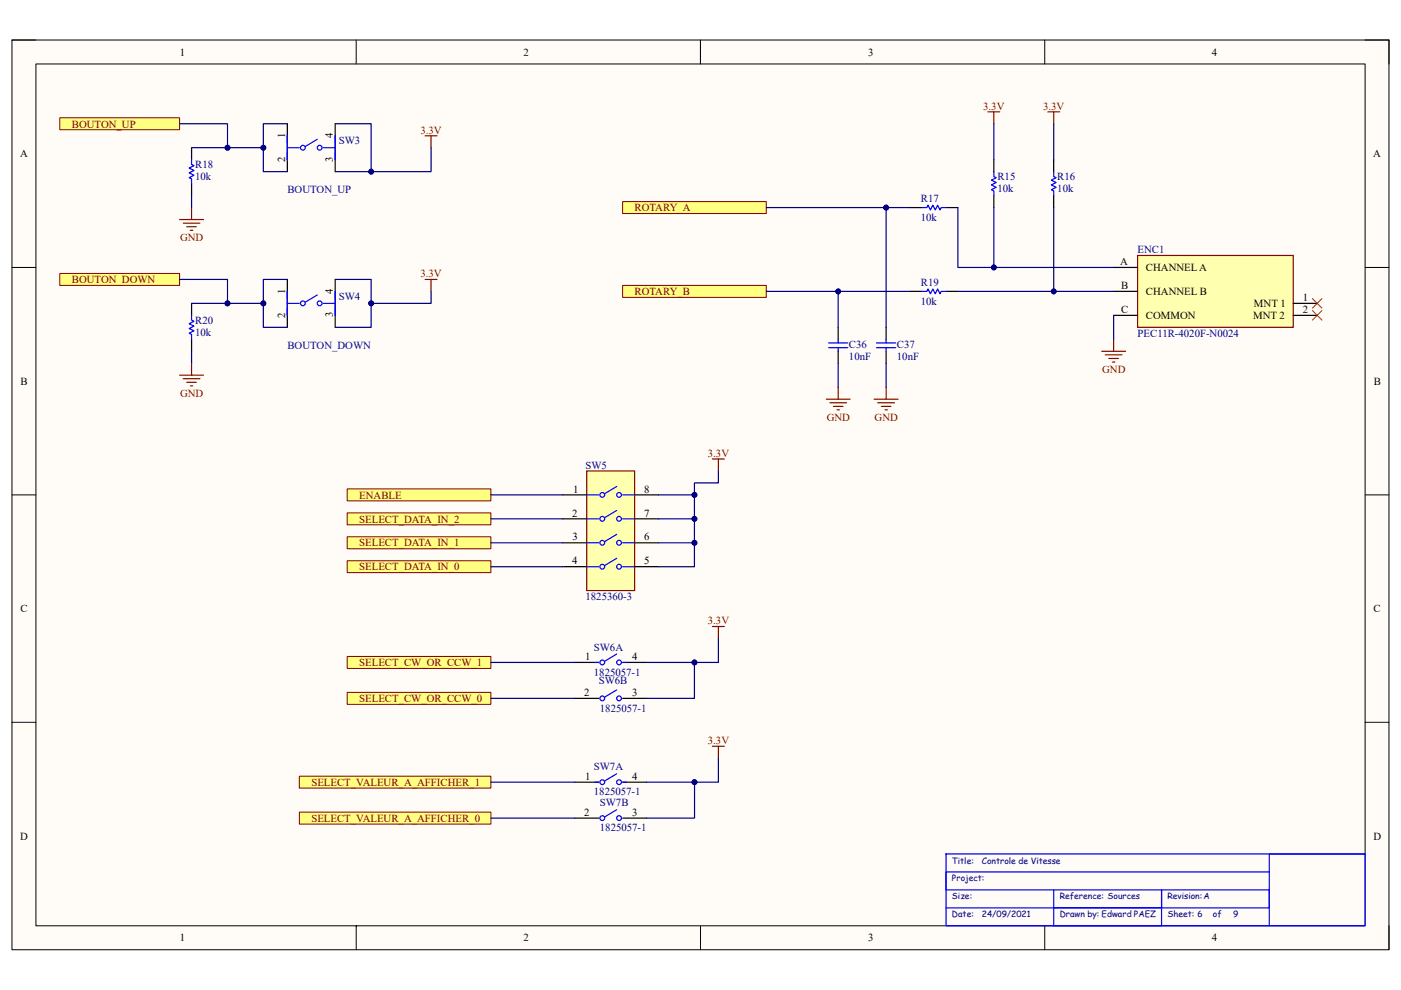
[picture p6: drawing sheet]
<svg xmlns="http://www.w3.org/2000/svg" width="297mm" height="210mm" viewBox="0 0 297 210" stroke-linecap="round" stroke-linejoin="round" font-family="sans-serif">
<path d="M2.5 8.5h292v192.9h-292z" fill="#fffcf8"/>
<path d="M2.5 8.5h292v192.9h-292z" fill="none" stroke="#000" stroke-width=".21"/>
<path d="M7.6 13.6h281.8v182.8h-281.8z" fill="#fffcf8"/>
<g fill="none" stroke="#000" stroke-width=".21">
<path d="M2.5 8.5h5.1M7.6 13.6h281.8v182.8h-281.8zM75.5 8.5v5.1M148.5 8.5v5.1M221.5 8.5v5.1M289.4 8.5h5.1v5.1M2.5 56.7h5.1M289.4 56.7h5.1M2.5 105h5.1M289.4 105h5.1M2.5 153.2h5.1M289.4 153.2h5.1"/>
<path d="M75.5 196.4v5M148.5 196.4v5M221.5 196.4v5M294.5 196.4v5"/>
</g>
<g fill="none" stroke="#00f" stroke-width=".25">
<path d="M60.9 28.8v5.1M60.9 31.3h2.6M67.3 29.5l-2.6 1.6M68.5 31.3h2.6M71.1 28.8v5.1M60.9 64.3h2.6M60.9 61.8v5.1M67.3 62.6l-2.6 1.5M68.5 64.3h2.6M71.1 61.8v5.1M200.6 181.1h88.8v15.3h-88.8zM223.4 188.7v3.9h22.9v-3.9v7.7h-22.9v-3.8"/>
<path d="M269.1 184.9h-68.5v3.8h68.5v3.9h-68.5M289.4 181.1h-20.3v15.3"/>
<circle cx="64.2" cy="31.3" r=".51"/>
<circle cx="67.8" cy="31.3" r=".51"/>
<circle cx="64.2" cy="64.3" r=".51"/>
<circle cx="67.8" cy="64.3" r=".51"/>
</g>
<path d="M60.9 26.2v10.2M71.1 26.2v10.2M60.9 59.3v10.1M71.1 59.3v10.1" fill="none" stroke="#000" stroke-width=".25"/>
<path d="M241.2 54.2h33v15.2h-33z" fill="#ffffb0"/>
<path d="M209.4 23.7h2.6M210.7 23.7v2.6M222.1 23.7h2.6M223.4 23.7v2.6M241.2 54.2h33v15.2h-33z" fill="none" stroke="#800000" stroke-width=".25"/>
<g fill="none" stroke="#000" stroke-width=".25">
<path d="M210.7 33.9v2.5M223.4 33.9v2.5M193 44h2.5M200.6 44h2.5M210.7 41.5v2.5M223.4 41.5v2.5M236.1 56.7h5.1M40.6 64.3v2.6M40.6 71.9v2.6M177.7 69.4v2.6M177.7 74.5v2.5M187.9 69.4v2.6"/>
<path d="M187.9 74.5v2.5M193 61.8h2.5M200.6 61.8h2.5M236.1 66.9h5.1M236.1 61.8h5.1M274.2 64.3h5.1M274.2 66.9h5.1"/>
</g>
<path d="M278.3 63.3l2 2.1M278.3 65.9l2 2M280.3 63.3l-2 2.1M280.3 65.9l-2 2" fill="none" stroke="#f00" stroke-width=".21"/>
<path d="M40.6 31.3v2.6M40.6 38.9v2.6" fill="none" stroke="#000" stroke-width=".26"/>
<path d="M40.6 33.9v1l.5 .2-1 .5 1 .6-1 .5 1 .5-1 .5 .5 .2v1" fill="none" stroke="#00f" stroke-width=".26"/>
<g fill="none" stroke="#00f" stroke-width=".25">
<path d="M210.7 36.4v1l.5 .3-1 .5 1 .5-1 .5 1 .5-1 .5 .5 .3v1M223.4 36.4v1l.5 .3-1 .5 1 .5-1 .5 1 .5-1 .5 .5 .3v1M195.5 44h1l.3-.5 .5 1 .5-1 .5 1 .5-1 .5 1 .3-.5h1M40.6 66.9v1l.5 .3-1 .5 1 .5-1 .5 1 .5-1 .5 .5 .2v1M175.7 73.7h4M175.7 72.7h4M177.7 72v.7M177.7 73.7v.8M185.8 72.7h4.1M185.8 73.7h4.1M187.9 72v.7M187.9 73.7v.8"/>
<path d="M195.5 61.8h1l.3-.5 .5 1 .5-1 .5 1 .5-1 .5 1 .3-.5h1"/>
</g>
<path d="M12.7 25h25.4v2.5h-25.4z" fill="#ffff80"/>
<path d="M12.7 25h25.4v2.5h-25.4z" fill="none" stroke="#800000" stroke-width=".21"/>
<path d="M12.7 58h25.4v2.5h-25.4z" fill="#ffff80"/>
<path d="M12.7 58h25.4v2.5h-25.4z" fill="none" stroke="#800000" stroke-width=".21"/>
<path d="M90.1 28.8h2.6M91.4 28.8v2.5M90.1 59.3h2.6M91.4 59.3v2.5" fill="none" stroke="#800000" stroke-width=".25"/>
<path d="M132 42.8h30.5v2.5h-30.5z" fill="#ffff80"/>
<path d="M132 42.8h30.5v2.5h-30.5z" fill="none" stroke="#800000" stroke-width=".21"/>
<path d="M132 60.5h30.5v2.6h-30.5z" fill="#ffff80"/>
<path d="M132 60.5h30.5v2.6h-30.5z" fill="none" stroke="#800000" stroke-width=".21"/>
<g fill="none" stroke="#800000" stroke-width=".25">
<path d="M38.1 46.6h5.1M38.8 47.3h3.6M39.6 48.1h2M40.4 48.9h.5M40.6 44v2.6M38.1 79.6h5.1M40.6 77v2.6M233.6 74.5h5.1M234.3 75.3h3.6M235.1 76h2M235.9 76.8h.5M236.1 72v2.5"/>
<path d="M38.8 80.3h3.6M39.6 81.1h2M40.4 81.9h.5M175.2 84.7h5.1M175.9 85.4h3.6M176.7 86.2h2M177.5 86.9h.5M177.7 82.1v2.6M185.3 84.7h5.1M186.1 85.4h3.5M186.9 86.2h2M187.6 86.9h.5"/>
<path d="M187.9 82.1v2.6"/>
</g>
<path d="M124.4 99.9h10.2v25.4h-10.2z" fill="#ffffb0"/>
<path d="M124.4 99.9h10.2v25.4h-10.2z" fill="none" stroke="#800000" stroke-width=".25"/>
<g fill="none" stroke="#00f" stroke-width=".25">
<path d="M124.4 105h2.5M124.4 110h2.5M124.4 115.1h2.5M130.7 103.2l-2.5 1.5M130.7 108.3l-2.5 1.5M130.7 113.3l-2.5 1.6M130.7 118.4l-2.5 1.6M132 105h2.6M132 110h2.6M132 115.1h2.6M124.4 120.2h2.5M130.7 138.7l-2.5 1.6"/>
<path d="M132 120.2h2.6M126.2 140.5h.7M130.7 146.3l-2.5 1.6M132 140.5h.8M126.2 165.9h.7M130.7 164.1l-2.5 1.6M130.7 171.7l-2.5 1.6M132 165.9h.8"/>
<circle cx="127.7" cy="105" r=".51"/>
<circle cx="127.7" cy="110" r=".51"/>
<circle cx="127.7" cy="115.1" r=".51"/>
<circle cx="131.2" cy="105" r=".51"/>
<circle cx="131.3" cy="115.1" r=".51"/>
<circle cx="131.3" cy="110" r=".51"/>
<circle cx="127.7" cy="120.2" r=".51"/>
<circle cx="131.3" cy="120.2" r=".51"/>
<circle cx="127.7" cy="148.1" r=".51"/>
<circle cx="127.7" cy="140.5" r=".51"/>
<circle cx="131.2" cy="140.5" r=".51"/>
<circle cx="131.2" cy="148.1" r=".51"/>
<circle cx="127.7" cy="173.5" r=".51"/>
<circle cx="127.7" cy="165.9" r=".51"/>
<circle cx="131.3" cy="165.9" r=".51"/>
<circle cx="131.3" cy="173.5" r=".51"/>
</g>
<g fill="none" stroke="#000" stroke-width=".25">
<path d="M119.3 105h5.1M119.3 110h5.1M119.3 115.1h5.1M134.6 105h5M134.6 110h5M134.6 115.1h5M119.3 120.2h5.1M134.6 120.2h5M121.9 140.5h5M121.9 148.1h5M132 140.5h5.1M132 148.1h5.1"/>
<path d="M121.9 165.9h5M121.9 173.5h5M132 165.9h5.1M132 173.5h5.1"/>
</g>
<path d="M40.6 41.5v2.5M40.6 64.3h15.2v5.1h5.1M40.6 74.5v2.5" fill="none" stroke="#000080" stroke-width=".25"/>
<circle cx="55.8" cy="64.3" r=".51" fill="#000080"/>
<circle cx="55.8" cy="64.3" r=".51" fill="none" stroke="#000080" stroke-width=".21"/>
<circle cx="48.2" cy="64.3" r=".51" fill="#000080"/>
<circle cx="48.2" cy="64.3" r=".51" fill="none" stroke="#000080" stroke-width=".21"/>
<path d="M60.9 59.3h-5.1v5" fill="none" stroke="#000080" stroke-width=".25"/>
<circle cx="55.8" cy="64.3" r=".51" fill="#000080"/>
<circle cx="55.8" cy="64.3" r=".51" fill="none" stroke="#000080" stroke-width=".21"/>
<path d="M71.1 59.3h7.6v10.1h-7.6" fill="none" stroke="#000080" stroke-width=".25"/>
<circle cx="78.7" cy="64.3" r=".51" fill="#000080"/>
<circle cx="78.7" cy="64.3" r=".51" fill="none" stroke="#000080" stroke-width=".21"/>
<path d="M91.4 61.8v2.5h-12.7" fill="none" stroke="#000080" stroke-width=".25"/>
<circle cx="78.7" cy="64.3" r=".51" fill="#000080"/>
<circle cx="78.7" cy="64.3" r=".51" fill="none" stroke="#000080" stroke-width=".21"/>
<path d="M71.1 26.2h7.6v10.2h-7.6" fill="none" stroke="#000080" stroke-width=".25"/>
<circle cx="78.7" cy="36.4" r=".51" fill="#000080"/>
<circle cx="78.7" cy="36.4" r=".51" fill="none" stroke="#000080" stroke-width=".21"/>
<path d="M91.4 31.3v5.1h-12.7" fill="none" stroke="#000080" stroke-width=".25"/>
<circle cx="78.7" cy="36.4" r=".51" fill="#000080"/>
<circle cx="78.7" cy="36.4" r=".51" fill="none" stroke="#000080" stroke-width=".21"/>
<path d="M40.6 31.3h15.2v5.1h5.1" fill="none" stroke="#000080" stroke-width=".25"/>
<circle cx="55.8" cy="31.3" r=".51" fill="#000080"/>
<circle cx="55.8" cy="31.3" r=".51" fill="none" stroke="#000080" stroke-width=".21"/>
<circle cx="48.2" cy="31.3" r=".51" fill="#000080"/>
<circle cx="48.2" cy="31.3" r=".51" fill="none" stroke="#000080" stroke-width=".21"/>
<path d="M60.9 26.2h-5.1v5.1" fill="none" stroke="#000080" stroke-width=".25"/>
<circle cx="55.8" cy="31.3" r=".51" fill="#000080"/>
<circle cx="55.8" cy="31.3" r=".51" fill="none" stroke="#000080" stroke-width=".21"/>
<path d="M177.7 77v5.1M187.9 77v5.1M203.1 61.8h33" fill="none" stroke="#000080" stroke-width=".25"/>
<circle cx="223.4" cy="61.8" r=".51" fill="#000080"/>
<circle cx="223.4" cy="61.8" r=".51" fill="none" stroke="#000080" stroke-width=".21"/>
<path d="M203.1 44v12.7h33" fill="none" stroke="#000080" stroke-width=".25"/>
<circle cx="210.7" cy="56.7" r=".51" fill="#000080"/>
<circle cx="210.7" cy="56.7" r=".51" fill="none" stroke="#000080" stroke-width=".21"/>
<path d="M210.7 44v12.7M236.1 66.9v5.1" fill="none" stroke="#000080" stroke-width=".25"/>
<circle cx="210.7" cy="56.7" r=".51" fill="#000080"/>
<circle cx="210.7" cy="56.7" r=".51" fill="none" stroke="#000080" stroke-width=".21"/>
<path d="M223.4 44v17.8" fill="none" stroke="#000080" stroke-width=".25"/>
<circle cx="223.4" cy="61.8" r=".51" fill="#000080"/>
<circle cx="223.4" cy="61.8" r=".51" fill="none" stroke="#000080" stroke-width=".21"/>
<path d="M210.7 26.3v7.6M223.4 26.3v7.6M162.5 61.8h30.5" fill="none" stroke="#000080" stroke-width=".25"/>
<circle cx="177.7" cy="61.8" r=".51" fill="#000080"/>
<circle cx="177.7" cy="61.8" r=".51" fill="none" stroke="#000080" stroke-width=".21"/>
<path d="M162.5 44h30.5" fill="none" stroke="#000080" stroke-width=".25"/>
<circle cx="187.9" cy="44" r=".51" fill="#000080"/>
<circle cx="187.9" cy="44" r=".51" fill="none" stroke="#000080" stroke-width=".21"/>
<path d="M177.7 61.8v7.6" fill="none" stroke="#000080" stroke-width=".25"/>
<circle cx="177.7" cy="61.8" r=".51" fill="#000080"/>
<circle cx="177.7" cy="61.8" r=".51" fill="none" stroke="#000080" stroke-width=".21"/>
<path d="M187.9 44v25.4" fill="none" stroke="#000080" stroke-width=".25"/>
<circle cx="187.9" cy="44" r=".51" fill="#000080"/>
<circle cx="187.9" cy="44" r=".51" fill="none" stroke="#000080" stroke-width=".21"/>
<path d="M38.1 26.2h10.1v5.1" fill="none" stroke="#000080" stroke-width=".25"/>
<circle cx="48.2" cy="31.3" r=".51" fill="#000080"/>
<circle cx="48.2" cy="31.3" r=".51" fill="none" stroke="#000080" stroke-width=".21"/>
<path d="M38.1 59.3h10.1v5" fill="none" stroke="#000080" stroke-width=".25"/>
<circle cx="48.2" cy="64.3" r=".51" fill="#000080"/>
<circle cx="48.2" cy="64.3" r=".51" fill="none" stroke="#000080" stroke-width=".21"/>
<path d="M139.6 105h7.6v15.2h-7.6" fill="none" stroke="#000080" stroke-width=".25"/>
<circle cx="147.2" cy="105" r=".51" fill="#000080"/>
<circle cx="147.2" cy="105" r=".51" fill="none" stroke="#000080" stroke-width=".21"/>
<circle cx="147.2" cy="110" r=".51" fill="#000080"/>
<circle cx="147.2" cy="110" r=".51" fill="none" stroke="#000080" stroke-width=".21"/>
<circle cx="147.2" cy="115.1" r=".51" fill="#000080"/>
<circle cx="147.2" cy="115.1" r=".51" fill="none" stroke="#000080" stroke-width=".21"/>
<path d="M137.1 140.5h10.1v7.6h-10.1" fill="none" stroke="#000080" stroke-width=".25"/>
<circle cx="147.2" cy="140.5" r=".51" fill="#000080"/>
<circle cx="147.2" cy="140.5" r=".51" fill="none" stroke="#000080" stroke-width=".21"/>
<path d="M137.1 165.9h10.2v7.6h-10.2" fill="none" stroke="#000080" stroke-width=".25"/>
<circle cx="147.2" cy="165.9" r=".51" fill="#000080"/>
<circle cx="147.2" cy="165.9" r=".51" fill="none" stroke="#000080" stroke-width=".21"/>
<path d="M139.6 115.1h7.6" fill="none" stroke="#000080" stroke-width=".25"/>
<circle cx="147.2" cy="115.1" r=".51" fill="#000080"/>
<circle cx="147.2" cy="115.1" r=".51" fill="none" stroke="#000080" stroke-width=".21"/>
<path d="M139.6 110h7.6" fill="none" stroke="#000080" stroke-width=".25"/>
<circle cx="147.2" cy="110" r=".51" fill="#000080"/>
<circle cx="147.2" cy="110" r=".51" fill="none" stroke="#000080" stroke-width=".21"/>
<path d="M73.6 103.7h30.5v2.5h-30.5z" fill="#ffff80"/>
<path d="M73.6 103.7h30.5v2.5h-30.5z" fill="none" stroke="#800000" stroke-width=".21"/>
<path d="M73.6 108.8h30.5v2.5h-30.5z" fill="#ffff80"/>
<path d="M73.6 108.8h30.5v2.5h-30.5z" fill="none" stroke="#800000" stroke-width=".21"/>
<path d="M73.6 113.9h30.5v2.5h-30.5z" fill="#ffff80"/>
<path d="M73.6 113.9h30.5v2.5h-30.5z" fill="none" stroke="#800000" stroke-width=".21"/>
<path d="M73.6 118.9h30.5v2.6h-30.5z" fill="#ffff80"/>
<path d="M73.6 118.9h30.5v2.6h-30.5z" fill="none" stroke="#800000" stroke-width=".21"/>
<path d="M73.6 139.2h30.5v2.6h-30.5z" fill="#ffff80"/>
<path d="M73.6 139.2h30.5v2.6h-30.5z" fill="none" stroke="#800000" stroke-width=".21"/>
<path d="M73.6 146.9h30.5v2.5h-30.5z" fill="#ffff80"/>
<path d="M73.6 146.9h30.5v2.5h-30.5z" fill="none" stroke="#800000" stroke-width=".21"/>
<path d="M63.5 164.6h40.6v2.6h-40.6z" fill="#ffff80"/>
<path d="M63.5 164.6h40.6v2.6h-40.6z" fill="none" stroke="#800000" stroke-width=".21"/>
<path d="M63.5 172.3h40.6v2.5h-40.6z" fill="#ffff80"/>
<path d="M63.5 172.3h40.6v2.5h-40.6z" fill="none" stroke="#800000" stroke-width=".21"/>
<path d="M151 97.3h2.6M152.3 97.3v2.6M151 132.9h2.6M152.3 132.9v2.5M151 158.3h2.6M152.3 158.3v2.5" fill="none" stroke="#800000" stroke-width=".25"/>
<path d="M152.3 99.9v2.5h-5.1v2.6" fill="none" stroke="#000080" stroke-width=".25"/>
<circle cx="147.2" cy="105" r=".51" fill="#000080"/>
<circle cx="147.2" cy="105" r=".51" fill="none" stroke="#000080" stroke-width=".21"/>
<path d="M152.3 135.4v5.1h-5.1" fill="none" stroke="#000080" stroke-width=".25"/>
<circle cx="147.2" cy="140.5" r=".51" fill="#000080"/>
<circle cx="147.2" cy="140.5" r=".51" fill="none" stroke="#000080" stroke-width=".21"/>
<path d="M152.3 160.8v5.1h-5.1" fill="none" stroke="#000080" stroke-width=".25"/>
<circle cx="147.2" cy="165.9" r=".51" fill="#000080"/>
<circle cx="147.2" cy="165.9" r=".51" fill="none" stroke="#000080" stroke-width=".21"/>
<path d="M104.1 115.1h15.2M104.1 110h15.2M104.1 105h15.2M104.1 120.2h15.2M104.1 140.5h17.8M104.1 148.1h17.8M104.1 165.9h17.8M104.1 173.5h17.8" fill="none" stroke="#000080" stroke-width=".25"/>
<g font-size="2.3">
<text x="38.2" y="11.8">1</text>
<text x="111" y="11.8">2</text>
<text x="184.1" y="11.8">3</text>
<text x="256.9" y="11.8">4</text>
<text x="60.4" y="29.3" transform="rotate(-90 60.4 29.3)">1</text>
<text x="70.6" y="29.3" transform="rotate(-90 70.6 29.3)">4</text>
<text x="4.3" y="33.4">A</text>
<text x="60.4" y="34.4" transform="rotate(-90 60.4 34.4)">2</text>
<text x="70.6" y="34.3" transform="rotate(-90 70.6 34.3)">3</text>
<text x="291.1" y="33.4">A</text>
<text x="237.5" y="56.2">A</text>
<text x="243" y="57.5">CHANNEL A</text>
<text x="60.4" y="62.3" transform="rotate(-90 60.4 62.3)">1</text>
<text x="70.6" y="62.3" transform="rotate(-90 70.6 62.3)">4</text>
<text x="237.7" y="61.3">B</text>
<text x="243" y="62.6">CHANNEL B</text>
<text x="265.9" y="65.1">MNT 1</text>
<text x="276.2" y="63.9">1</text>
<text x="60.4" y="67.4" transform="rotate(-90 60.4 67.4)">2</text>
<text x="70.6" y="67.3" transform="rotate(-90 70.6 67.3)">3</text>
<text x="237.7" y="66.4">C</text>
<text x="243" y="67.7">COMMON</text>
<text x="265.7" y="67.7">MNT 2</text>
<text x="276.2" y="66.4">2</text>
<text x="4.4" y="81.6">B</text>
<text x="291.2" y="81.6">B</text>
<text x="121.5" y="104.5">1</text>
<text x="136.6" y="104.5">8</text>
<text x="121.3" y="109.6">2</text>
<text x="136.6" y="109.6">7</text>
<text x="121.3" y="119.7">4</text>
<text x="121.4" y="114.6">3</text>
<text x="136.6" y="119.7">5</text>
<text x="136.6" y="114.6">6</text>
<text x="4.4" y="129.9">C</text>
<text x="291.2" y="129.9">C</text>
<text x="124" y="140">1</text>
<text x="134" y="140">4</text>
<text x="123.9" y="147.6">2</text>
<text x="134" y="147.6">3</text>
<text x="124" y="165.4">1</text>
<text x="134" y="165.4">4</text>
<text x="123.9" y="173">2</text>
<text x="134" y="173">3</text>
<text x="4.3" y="178.1">D</text>
<text x="291.2" y="178.1">D</text>
<text x="38.2" y="199.7">1</text>
<text x="111" y="199.7">2</text>
<text x="184.1" y="199.7">3</text>
<text x="256.9" y="199.7">4</text>
</g>
<g font-size="2.3" fill="#800000">
<text x="208.5" y="23.2">3.3V</text>
<text x="221.2" y="23.2">3.3V</text>
<text x="15.2" y="27.1">BOUTON_UP</text>
<text x="89.2" y="28.3">3.3V</text>
<text x="134.6" y="44.8">ROTARY_A</text>
<text x="38.2" y="51.2">GND</text>
<text x="89.2" y="58.8">3.3V</text>
<text x="15.2" y="60">BOUTON_DOWN</text>
<text x="134.6" y="62.6">ROTARY_B</text>
<text x="233.7" y="79.1">GND</text>
<text x="38.2" y="84.2">GND</text>
<text x="175.3" y="89.2">GND</text>
<text x="185.4" y="89.2">GND</text>
<text x="150.1" y="96.9">3.3V</text>
<text x="76.2" y="105.7">ENABLE</text>
<text x="76.2" y="110.8">SELECT_DATA_IN_2</text>
<text x="76.2" y="115.9">SELECT_DATA_IN_1</text>
<text x="76.2" y="121">SELECT_DATA_IN_0</text>
<text x="150.1" y="132.4">3.3V</text>
<text x="76.2" y="141.3">SELECT_CW_OR_CCW_1</text>
<text x="76.2" y="148.9">SELECT_CW_OR_CCW_0</text>
<text x="150.1" y="157.8">3.3V</text>
<text x="66" y="166.7">SELECT_VALEUR_A_AFFICHER_1</text>
<text x="66" y="174.3">SELECT_VALEUR_A_AFFICHER_0</text>
</g>
<g font-size="2.3" fill="#000080">
<text x="41.4" y="35.7">R18</text>
<text x="71.8" y="30.6">SW3</text>
<text x="41.4" y="38.2">10k</text>
<text x="60.9" y="41">BOUTON_UP</text>
<text x="211.5" y="38.2">R15</text>
<text x="211.5" y="40.8">10k</text>
<text x="224.2" y="38.2">R16</text>
<text x="224.2" y="40.8">10k</text>
<text x="195.2" y="42.8">R17</text>
<text x="195.2" y="46.8">10k</text>
<text x="241.2" y="53.7">ENC1</text>
<text x="71.8" y="63.6">SW4</text>
<text x="195.2" y="60.6">R19</text>
<text x="195.2" y="64.6">10k</text>
<text x="41.4" y="68.7">R20</text>
<text x="41.4" y="71.2">10k</text>
<text x="241.2" y="71.5">PEC11R-4020F-N0024</text>
<text x="60.9" y="74">BOUTON_DOWN</text>
<text x="180" y="73.8">C36</text>
<text x="180" y="76.3">10nF</text>
<text x="190.2" y="73.8">C37</text>
<text x="190.2" y="76.3">10nF</text>
<text x="124.1" y="99.4">SW5</text>
<text x="124.1" y="127.3">1825360-3</text>
<text x="125.9" y="138">SW6A</text>
<text x="125.9" y="143.3">1825057-1</text>
<text x="126.9" y="145.1">SW6B</text>
<text x="127.2" y="150.9">1825057-1</text>
<text x="125.9" y="163.4">SW7A</text>
<text x="125.9" y="168.7">1825057-1</text>
<text x="127.2" y="171">SW7B</text>
<text x="127.2" y="176.3">1825057-1</text>
</g>
<g font-size="1.8" fill="#000080">
<text x="201.8" y="183.2">Title:</text>
<text x="208.2" y="183.2">Controle de Vitesse</text>
<text x="201.8" y="190.8">Size:</text>
<text x="201.8" y="187">Project:</text>
<text x="224.7" y="190.8">Reference: Sources</text>
<text x="247.5" y="190.8">Revision:A</text>
<text x="201.8" y="194.6">Date:</text>
<text x="208.2" y="194.6">24/09/2021</text>
<text x="224.7" y="194.6">Drawn by: Edward PAEZ</text>
<text x="247.5" y="194.6">Sheet: 6</text>
<text x="257.2" y="194.6">of</text>
<text x="261.5" y="194.6">9</text>
</g>
</svg>
